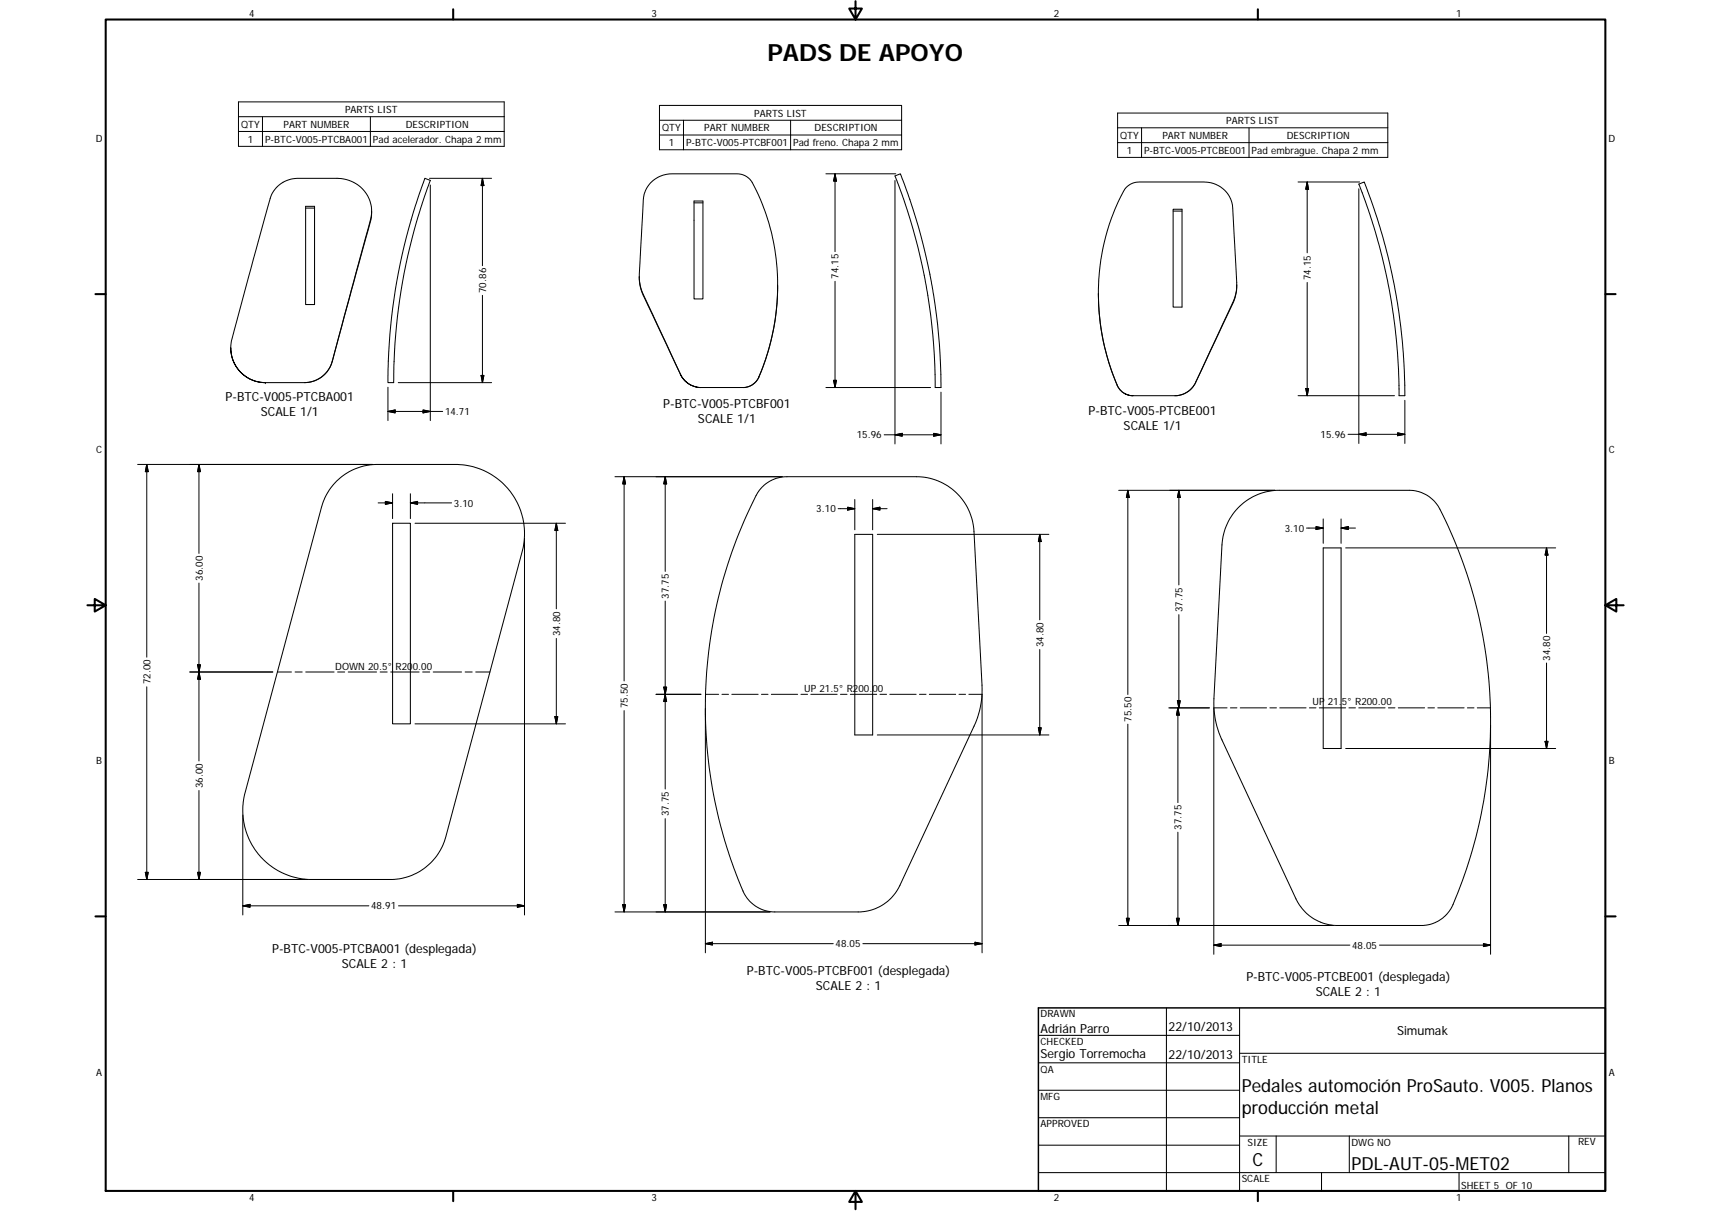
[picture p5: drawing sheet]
<svg xmlns="http://www.w3.org/2000/svg" width="594mm" height="420mm" viewBox="0 0 594 420" stroke-linecap="round" stroke-linejoin="round" font-family="sans-serif">
<g fill="none" stroke="#000" stroke-width=".36">
<path d="M106.1 71.6h3.1v34.1h-3.1zM106.1 72.2h3.1M129 73.3l-.2 2.8-11 40.1a62.8 62.8 0 0 1-3.1 11 10.1 10.1 0 0 1-9 5.6M147.5 61.9l1.9 .7-2.5 7.2a200.7 200.7 0 0 0-10.2 63h-2v-2.4a200.9 200.9 0 0 1 12.8-68.3zM241 69.7h3.1v34h-3.1zM241 70.4h3.1M310.7 61l1.9-.7 1.7 4.3a204.3 204.3 0 0 1 9.2 34.2 202.3 202.3 0 0 1 3.2 33v2.7h-2v-1.7a196.8 196.8 0 0 0-2.8-31.8 204.4 204.4 0 0 0-8.9-34.1zM407.3 72.6h3.1v34h-3.1zM407.3 73.2h3.1M471.8 63.9l1.9-.8 1.1 2.9 5.3 16.1 3.4 13.7 1.7 9.4 1.7 12.9 .7 10.9 .2 8.3h-2l-.2-8.8-.9-11.6-1.5-11.9-1.4-7.6-2-8.5-2.2-8.3-2.6-8zM222 95.9a14.7 14.7 0 0 0 1.4 6.6l12.9 27.4M270 98.9a79.7 79.7 0 0 1-6.5 32"/>
<path d="M429.4 98.8a14.7 14.7 0 0 1-1.4 6.6l-12.9 27.3a7.9 7.9 0 0 1-7.2 4.6M381.4 101.8a79.5 79.5 0 0 0 6.5 31.9M80.1 120.7a12 12 0 0 0 12 12.1 12 12 0 0 1-11.5-15.2l13.2-48.7a9.9 9.9 0 0 1 9.7-7h13.5a11.6 11.6 0 0 1 11.6 14.4l-13.2 49a10.1 10.1 0 0 1-9.7 7.5h-13.6M236.3 129.8l-12.9-27.6a14.6 14.6 0 0 1-1.4-7.1l1.4-25.9a9.8 9.8 0 0 1 10-8.9h22.5a6 6 0 0 1 5.3 3.1 78.2 78.2 0 0 1 2.3 67.4M236.3 129.8a7.9 7.9 0 0 0 7.2 4.7 7.9 7.9 0 0 1-7.2-4.7zM263.5 130.8a5.9 5.9 0 0 1-5.5 3.7h-14.5M263.5 130.9a6.1 6.1 0 0 1-5.5 3.6M387.9 133.6a77.9 77.9 0 0 1 2.7-68.1 6.2 6.2 0 0 1 4.9-2.4h22.5a9.8 9.8 0 0 1 10 9l.9 16.1a68.2 68.2 0 0 1 .4 12.4l-1.2 4.2-13 27.9a7.9 7.9 0 0 1-7.2 4.6h-14.5M387.9 133.6a5.8 5.8 0 0 0 5.5 3.7 5.8 5.8 0 0 1-5.5-3.7zM116.9 166.9a20.2 20.2 0 0 1 14-5.8h27.2a24 24 0 0 1 23.2 30.2l-26.5 99a20 20 0 0 1-19.3 14.8h-27.2a24 24 0 0 1-23.2-30.2l26.5-98.9a20.1 20.1 0 0 1 5.3-9.1zM264.5 169.1a12.1 12.1 0 0 1 8.7-3.7h45a20 20 0 0 1 20 19l2.8 53.3a30.2 30.2 0 0 1-2.8 14.2l-25.7 55.3a15.9 15.9 0 0 1-14.5 9.2h-29a12.6 12.6 0 0 1-12-9.5l-4.4-12.2a161.1 161.1 0 0 1 11-124.6zM429.8 176.3a19.9 19.9 0 0 1 14.4-6.2h45.1a11.9 11.9 0 0 1 10.6 6.6 161.6 161.6 0 0 1 3.8 138.6 12 12 0 0 1-10.2 5.8h-29a15.9 15.9 0 0 1-14.5-9.2l-26.2-56.3a29.4 29.4 0 0 1-2.3-13.2l2.8-53.3a20.3 20.3 0 0 1 5.5-12.8z"/>
<path d="M136.3 181.5h6.2v69.6h-6.2zM296.8 185.4h6.2v69.6h-6.2zM459.4 190.1h6.2v69.6h-6.2zM360.5 359.2h69.9M405 349.7v63.5M430.4 349.7v63.5M360.5 368.7h69.9M360.5 378.3h69.9M430.4 365.4h127M360.5 387.8h69.9M360.5 397.3h69.9M430.4 394.1h127"/>
<path d="M443.1 394.1v12.7M468.5 394.1v12.7M544.7 394.1v12.7M360.5 406.8h196.9M458.8 406.8v6.4M506.6 406.8v6.4"/>
</g>
<circle cx="92.1" cy="132.8" r=".18" fill="#000"/>
<g fill="none" stroke="#000" stroke-width=".35">
<path d="M82.8 35.3h92.3v15.5h-92.3zM229 36.6h84v15.4h-84zM388 39.2h93.9v15.4h-93.9zM82.8 40.5h92.3M82.8 45.6h92.3M91.1 40.5v10.3M128.6 40.5v10.3M229 41.7h84M229 46.8h84M237.3 41.7v10.3M274.5 41.7v10.3M388 44.3h93.9"/>
<path d="M388 49.5h93.9M396.4 44.3v10.3M433.7 44.3v10.3M149.1 61.9h21.6M149.4 64.2v81.7M167.5 61.9l.5 2.5h-1zM167.5 61.9v30.3M286.8 60.3h24.2M289.9 60.3v27M289.9 60.3l.5 2.5h-1zM310.7 62.6v91.4M450.7 63.1h21.4"/>
<path d="M453.9 63.1v24.6M453.9 63.1l.5 2.6h-1zM471.8 65.5v88.4M289.9 97.6v36.9M453.9 98v39.3M167.5 102.5v30.3M134.7 134.3v11.6M138.3 132.8h32.4M167 130.3h1l-.5 2.5zM286.8 134.5h36.3M289.4 132h1l-.5 2.5zM326.7 136.1v17.9"/>
<path d="M450.7 137.3h33.5M453.4 134.8h1l-.5 2.5zM487.8 138.9v15M134.7 142.7l2.5-.5v1.1zM146.9 142.2l2.5 .5-2.5 .6zM153.7 142.7h-19M307 150.9h19.7M310.7 150.9l2.6-.6v1zM324.2 150.3l2.5 .6-2.5 .4zM468.1 150.7h19.7M471.8 150.7l2.5-.5v1zM485.3 150.2l2.5 .5-2.5 .5z"/>
<path d="M47.8 161.1h81.5M51 161.1v66.9M51 161.1l.5 2.5h-1zM69.1 161.1l.5 2.5h-1zM69.1 161.1v30.9M133.8 174l2.5 .5-2.5 .5zM136.3 174.5h-5M136.3 171.3v8.6M142.5 174.5l2.5-.5v1zM142.5 174.5h14.3M142.5 171.3v8.6M213.5 165.4h58.1"/>
<path d="M216.7 165.4v70.9M216.7 165.4l.5 2.5h-1zM231 165.4v32.8M231 165.4l.5 2.5h-1zM291 176.5h5.8M294.3 176l2.5 .5-2.5 .5zM296.8 173.3v10.5M303 173.3v10.5M303 176.5l2.5-.5v1zM303 176.5h5M388.4 170.1h54.3M391.6 170.1v70.9"/>
<path d="M391.6 170.1l.5 2.5h-1zM409.3 170.1v32.8M409.3 170.1l.5 2.5h-1zM144.1 181.5h52.2M182.1 186.8v130.7M193.2 181.5v29.7M193.2 181.5l.5 2.6h-1zM304.6 185.4h59.6M361 185.4v29.7M361 185.4l.5 2.5h-1zM453.6 183.2h5.8M456.9 182.7l2.5 .5-2.5 .5z"/>
<path d="M459.4 180v8.5M465.6 183.2l2.5-.5v1zM465.6 183.2h5M465.6 180v8.5M467.2 190.1h72.9M537 190.1v29.7M537 190.1l.5 2.5h-1zM69.1 202.3v61.7M231 208.6v65.1M409.3 213.3v32.3M51 238.3v66.8M65.9 233.2h28.8"/>
<path d="M68.6 230.7h1l-.5 2.5zM69.1 233.2l.5 2.4h-1zM96.3 233.2h4.9M102.5 233.2h2.4M106.1 233.2h9.9M117.2 233.2h2.5M120.9 233.2h9.9M132 233.2h2.4M135.7 233.2h9.8M146.7 233.2h2.5M150.4 233.2h9.9M161.5 233.2h2.5"/>
<path d="M165.2 233.2h4.9M193.2 221.5v29.6M230.5 238.4h1l-.5 2.5zM361 225.3v29.7M537 230v29.7M144.1 251.1h52.2M192.7 248.6h1l-.5 2.5zM216.7 246.5v69.9M227.8 240.9h15.6M231 240.9l.5 2.5h-1zM244.9 245.8v84.8M245 240.9h4.5"/>
<path d="M250.7 240.9h2.3M254.1 240.9h9.1M264.4 240.9h2.3M267.8 240.9h9.2M278.1 240.9h2.3M281.5 240.9h9.2M291.8 240.9h2.3M295.2 240.9h9.2M304.6 255h59.6M305.5 240.9h2.3M309 240.9h9.1M319.3 240.9h2.2"/>
<path d="M322.7 240.9h9.1M333 240.9h2.3M336.4 240.9h4.6v89.7M360.5 252.5h1l-.5 2.5zM391.6 251.2v69.9M405.8 245.6h14.1M408.8 243.1h1l-.5 2.5zM409 245.6v32.9M409 245.6l.5 2.5h-1zM421.4 245.6v85.5M421.5 245.6h4.6M427.2 245.6h2.3"/>
<path d="M430.6 245.6h9.2M440.9 245.6h2.3M444.3 245.6h9.2M454.6 245.6h2.3M458.1 245.6h9.1M467.2 259.7h72.9M468.3 245.6h2.3M471.8 245.6h9.1M482.1 245.6h2.3M485.5 245.6h9.1M495.8 245.6h2.3M499.2 245.6h9.2"/>
<path d="M509.5 245.6h2.3M512.9 245.6h4.6M517.5 251.7v79.4M536.5 257.2h1l-.5 2.5zM69.1 274.3v30.8M84.3 282.7v34.8M231 284v32.4M409 288.7v32.4M47.8 305.1h58.9M50.5 302.7h1l-.5 2.4zM68.6 302.7h1l-.5 2.4zM84.3 314.3l2.5-.5v1z"/>
<path d="M84.3 314.3h43.8M138.4 314.3h43.7M179.6 313.8l2.5 .5-2.5 .5zM213.5 316.4h53.9M216.2 313.9h1l-.5 2.5zM230.5 313.9h1l-.5 2.5zM391.1 318.6h1l-.5 2.5zM408.5 318.6h1l-.5 2.5zM244.9 327.4l2.5-.5v1zM244.9 327.4h44.4M299.6 327.4h41.4M338.5 326.9l2.5 .5-2.5 .5z"/>
<path d="M388.4 321.1h74.5M421.4 327.9l2.6-.5v1zM421.4 327.9h47.3M479 327.9h38.5M515.1 327.4l2.4 .5-2.4 .5z"/>
</g>
<g fill="none" stroke="#000" stroke-width=".71">
<path d="M36.7 6.8h520.7v406.4h-520.7zM157.3 3.2v3.6M297 .4v6.4l-2.2-3.8h4.5l-2.3 3.8M436.7 3.2v3.6M33.1 102h3.6M557.4 102h3.6M30.3 210h6.4l-3.8-2.2v4.4l3.8-2.2M557.4 210l3.8 2.2v-4.4l-3.8 2.2h6.3M33.1 317.9h3.6M557.4 317.9h3.6M157.3 413.2v3.6M297 413.2l2.3 3.8h-4.5l2.2-3.8v6.3"/>
<path d="M436.7 413.2v3.6"/>
</g>
<path d="M360.5 349.7h196.9v63.5h-196.9z" fill="none" stroke="#000" stroke-width=".51"/>
<g fill="#000" stroke="#000" stroke-width=".35">
<path d="M167.5 61.9l.5 2.5h-1zM289.9 60.3l.5 2.5h-1zM453.9 63.1l.5 2.6h-1zM167 130.3h1l-.5 2.5zM289.4 132h1l-.5 2.5zM453.4 134.8h1l-.5 2.5zM134.7 142.7l2.5-.5v1.1zM146.9 142.2l2.5 .5-2.5 .6zM310.7 150.9l2.6-.6v1zM324.2 150.3l2.5 .6-2.5 .4zM471.8 150.7l2.5-.5v1zM485.3 150.2l2.5 .5-2.5 .5z"/>
<path d="M51 161.1l.5 2.5h-1zM69.1 161.1l.5 2.5h-1zM133.8 174l2.5 .5-2.5 .5zM142.5 174.5l2.5-.5v1zM216.7 165.4l.5 2.5h-1zM231 165.4l.5 2.5h-1zM294.3 176l2.5 .5-2.5 .5zM303 176.5l2.5-.5v1zM391.6 170.1l.5 2.5h-1zM409.3 170.1l.5 2.5h-1zM193.2 181.5l.5 2.6h-1zM361 185.4l.5 2.5h-1z"/>
<path d="M456.9 182.7l2.5 .5-2.5 .5zM465.6 183.2l2.5-.5v1zM537 190.1l.5 2.5h-1zM68.6 230.7h1l-.5 2.5zM69.1 233.2l.5 2.4h-1zM230.5 238.4h1l-.5 2.5zM192.7 248.6h1l-.5 2.5zM231 240.9l.5 2.5h-1zM360.5 252.5h1l-.5 2.5zM408.8 243.1h1l-.5 2.5zM409 245.6l.5 2.5h-1zM536.5 257.2h1l-.5 2.5z"/>
<path d="M50.5 302.7h1l-.5 2.4zM68.6 302.7h1l-.5 2.4zM84.3 314.3l2.5-.5v1zM179.6 313.8l2.5 .5-2.5 .5zM216.2 313.9h1l-.5 2.5zM230.5 313.9h1l-.5 2.5zM391.1 318.6h1l-.5 2.5zM408.5 318.6h1l-.5 2.5zM244.9 327.4l2.5-.5v1zM338.5 326.9l2.5 .5-2.5 .5zM421.4 327.9l2.6-.5v1zM515.1 327.4l2.4 .5-2.4 .5z"/>
</g>
<text font-size="8.2" x="266.4" y="21.1">PADS DE APOYO</text>
<g font-size="6.3">
<text x="431.1" y="379">Pedales automoción ProSauto. V005. Planos</text>
<text x="431.1" y="386.6">producción metal</text>
<text x="434.8" y="404.7">C</text>
<text x="469.2" y="406">PDL-AUT-05-MET02</text>
</g>
<g font-size="4.4">
<text x="78.3" y="139.1">P-BTC-V005-PTCBA001</text>
<text x="230.3" y="141.5">P-BTC-V005-PTCBF001</text>
<text x="378" y="143.9">P-BTC-V005-PTCBE001</text>
<text x="90.6" y="144.4">SCALE 1/1</text>
<text x="242.4" y="146.7">SCALE 1/1</text>
<text x="390.1" y="149.1">SCALE 1/1</text>
<text x="94.5" y="330.6">P-BTC-V005-PTCBA001 (desplegada)</text>
<text x="118.7" y="335.8">SCALE 2 : 1</text>
<text x="259.3" y="338.4">P-BTC-V005-PTCBF001 (desplegada)</text>
<text x="432.7" y="340.3">P-BTC-V005-PTCBE001 (desplegada)</text>
<text x="283.3" y="343.6">SCALE 2 : 1</text>
<text x="456.8" y="345.5">SCALE 2 : 1</text>
<text x="361.3" y="358.4">Adrián Parro</text>
<text x="405.8" y="357.8">22/10/2013</text>
<text x="485.1" y="359.2">Simumak</text>
<text x="361.3" y="367.1">Sergio Torremocha</text>
<text x="405.8" y="367.3">22/10/2013</text>
</g>
<g font-size="3.5">
<text x="86.6" y="5.8">4</text>
<text x="226.3" y="5.8">3</text>
<text x="365.9" y="5.8">2</text>
<text x="505.6" y="5.8">1</text>
<text x="119.8" y="39.2">PARTS LIST</text>
<text x="261.9" y="40.4">PARTS LIST</text>
<text x="83.7" y="44.4">QTY</text>
<text x="98.5" y="44.3">PART NUMBER</text>
<text x="140.9" y="44.4">DESCRIPTION</text>
<text x="229.9" y="45.6">QTY</text>
<text x="244.5" y="45.6">PART NUMBER</text>
<text x="282.8" y="45.6">DESCRIPTION</text>
<text x="425.8" y="43.1">PARTS LIST</text>
<text x="33.2" y="49.4">D</text>
<text x="86" y="49.5">1</text>
<text x="92" y="49.5">P-BTC-V005-PTCBA001</text>
<text x="129.5" y="49.5">Pad acelerador. Chapa 2 mm</text>
<text x="232.2" y="50.7">1</text>
<text x="238.2" y="50.7">P-BTC-V005-PTCBF001</text>
<text x="275.4" y="50.8">Pad freno. Chapa 2 mm</text>
<text x="388.9" y="48.2">QTY</text>
<text x="391.2" y="53.3">1</text>
<text x="397.2" y="53.4">P-BTC-V005-PTCBE001</text>
<text x="403.6" y="48.2">PART NUMBER</text>
<text x="434.5" y="53.4">Pad embrague. Chapa 2 mm</text>
<text x="446.8" y="48.2">DESCRIPTION</text>
<text x="558.5" y="49.4">D</text>
<text x="168.8" y="101.7" transform="rotate(-90 168.8 101.7)">70.86</text>
<text x="291.2" y="96.8" transform="rotate(-90 291.2 96.8)">74.15</text>
<text x="455.1" y="97.2" transform="rotate(-90 455.1 97.2)">74.15</text>
<text x="154.5" y="144.1">14.71</text>
<text x="297.5" y="152.1">15.96</text>
<text x="458.5" y="152">15.96</text>
<text x="33.4" y="157.3">C</text>
<text x="558.6" y="157.3">C</text>
<text x="157.6" y="175.8">3.10</text>
<text x="283.4" y="177.8">3.10</text>
<text x="446.1" y="184.5">3.10</text>
<text x="70.4" y="201.5" transform="rotate(-90 70.4 201.5)">36.00</text>
<text x="232.3" y="207.8" transform="rotate(-90 232.3 207.8)">37.75</text>
<text x="410.6" y="212.4" transform="rotate(-90 410.6 212.4)">37.75</text>
<text x="194.5" y="220.7" transform="rotate(-90 194.5 220.7)">34.80</text>
<text x="362.3" y="224.5" transform="rotate(-90 362.3 224.5)">34.80</text>
<text x="116.4" y="232.3">DOWN 20.5° R200.00</text>
<text x="538.2" y="229.2" transform="rotate(-90 538.2 229.2)">34.80</text>
<text x="52.2" y="237.5" transform="rotate(-90 52.2 237.5)">72.00</text>
<text x="218" y="245.7" transform="rotate(-90 218 245.7)">75.50</text>
<text x="279.2" y="240.1">UP 21.5° R200.00</text>
<text x="455.7" y="244.8">UP 21.5° R200.00</text>
<text x="392.8" y="250.4" transform="rotate(-90 392.8 250.4)">75.50</text>
<text x="33.4" y="265.2">B</text>
<text x="558.6" y="265.2">B</text>
<text x="70.4" y="273.5" transform="rotate(-90 70.4 273.5)">36.00</text>
<text x="232.2" y="283.2" transform="rotate(-90 232.2 283.2)">37.75</text>
<text x="410.2" y="288" transform="rotate(-90 410.2 288)">37.75</text>
<text x="128.9" y="315.5">48.91</text>
<text x="290.1" y="328.6">48.05</text>
<text x="469.5" y="329.1">48.05</text>
<text x="361.3" y="353">DRAWN</text>
<text x="361.3" y="362.5">CHECKED</text>
<text x="431.1" y="368.7">TITLE</text>
<text x="33.4" y="373.2">A</text>
<text x="361.3" y="372.1">QA</text>
<text x="558.6" y="373.2">A</text>
<text x="361.3" y="381.6">MFG</text>
<text x="361.3" y="391.2">APPROVED</text>
<text x="433.2" y="397.5">SIZE</text>
<text x="469.2" y="397.5">DWG NO</text>
<text x="547.9" y="397.4">REV</text>
<text x="431.1" y="410.2">SCALE</text>
<text x="507.3" y="412.4">SHEET 5 OF 10</text>
<text x="86.6" y="416.7">4</text>
<text x="226.3" y="416.7">3</text>
<text x="365.9" y="416.7">2</text>
<text x="505.6" y="416.7">1</text>
</g>
</svg>
